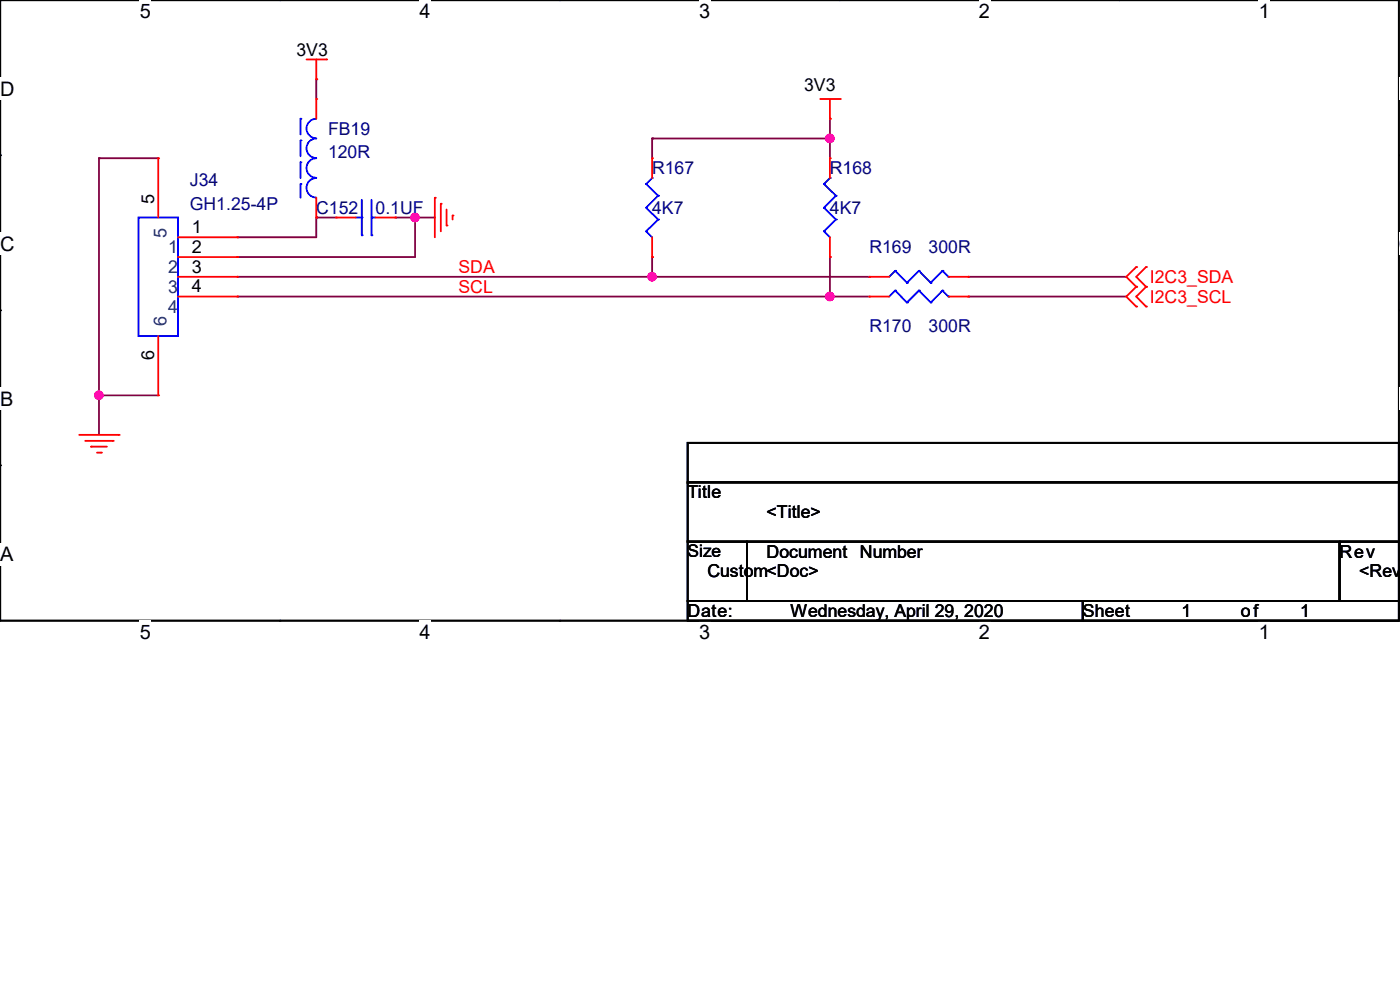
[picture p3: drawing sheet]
<svg xmlns="http://www.w3.org/2000/svg" width="297mm" height="210mm" viewBox="0 0 297 210" stroke-linecap="round" stroke-linejoin="round" font-family="sans-serif">
<path d="M0 0h296.8v131.7h-296.8z" fill="none" stroke="#000" stroke-width=".38"/>
<g fill="#fff">
<path d="M29.7 0h2.3v4.8h-2.3z"/>
<path d="M29.7 131.7h2.3v4.7h-2.3z"/>
</g>
<g fill="#000">
<circle cx="59.4" cy="0" r=".19"/>
<circle cx="59.4" cy="131.7" r=".19"/>
</g>
<g fill="#fff">
<path d="M89 0h2.4v4.8h-2.4z"/>
<path d="M89 131.7h2.4v4.7h-2.4z"/>
</g>
<g fill="#000">
<circle cx="118.7" cy="0" r=".19"/>
<circle cx="118.7" cy="131.7" r=".19"/>
</g>
<g fill="#fff">
<path d="M148.3 0h2.4v4.8h-2.4z"/>
<path d="M148.3 131.7h2.4v4.7h-2.4z"/>
</g>
<g fill="#000">
<circle cx="178.1" cy="0" r=".19"/>
<circle cx="178.1" cy="131.7" r=".19"/>
</g>
<g fill="#fff">
<path d="M207.7 0h2.4v4.8h-2.4z"/>
<path d="M207.7 131.7h2.4v4.7h-2.4z"/>
</g>
<g fill="#000">
<circle cx="237.4" cy="0" r=".19"/>
<circle cx="237.4" cy="131.7" r=".19"/>
</g>
<g fill="#fff">
<path d="M267 0h2.4v4.8h-2.4z"/>
<path d="M267 131.7h2.4v4.7h-2.4z"/>
<path d="M0 16.5h3.1v4.7h-3.1z"/>
<path d="M296.8 16.5h.2v4.7h-.2z"/>
<path d="M0 49.4h3.1v4.7h-3.1z"/>
<path d="M296.8 49.4h.2v4.7h-.2z"/>
</g>
<g fill="#000">
<circle cx="0" cy="32.9" r=".19"/>
<circle cx="296.8" cy="32.9" r=".19"/>
</g>
<g fill="#fff">
<path d="M0 82.3h2.9v4.7h-2.9z"/>
<path d="M296.8 82.3h.2v4.7h-.2z"/>
</g>
<g fill="#000">
<circle cx="0" cy="65.8" r=".19"/>
<circle cx="296.8" cy="65.8" r=".19"/>
</g>
<g fill="#fff">
<path d="M0 115.1h2.9v4.8h-2.9z"/>
<path d="M296.7 115.1h.3v4.8h-.3z"/>
</g>
<g fill="#000">
<circle cx="0" cy="98.7" r=".19"/>
<circle cx="296.8" cy="98.7" r=".19"/>
</g>
<path d="M50.3 58.7h88" fill="none" stroke="#800040" stroke-width=".38"/>
<circle cx="50.3" cy="58.7" r=".19" fill="#800040"/>
<circle cx="138.3" cy="58.7" r=".83" fill="#f0f" stroke="#f0f" stroke-width=".38"/>
<path d="M50.3 62.9h125.8" fill="none" stroke="#800040" stroke-width=".38"/>
<circle cx="50.3" cy="62.9" r=".19" fill="#800040"/>
<circle cx="176" cy="62.9" r=".83" fill="#f0f" stroke="#f0f" stroke-width=".38"/>
<path d="M205.4 58.7h33.5" fill="none" stroke="#800040" stroke-width=".38"/>
<circle cx="205.4" cy="58.7" r=".19" fill="#800040"/>
<path d="M205.4 62.9h33.5" fill="none" stroke="#800040" stroke-width=".38"/>
<circle cx="205.4" cy="62.9" r=".19" fill="#800040"/>
<path d="M138.3 54.5v4.2" fill="none" stroke="#800040" stroke-width=".38"/>
<circle cx="138.3" cy="54.5" r=".19" fill="#800040"/>
<path d="M138.3 58.7h46.1" fill="none" stroke="#800040" stroke-width=".38"/>
<circle cx="138.3" cy="58.7" r=".19" fill="#800040"/>
<path d="M176.1 54.5v8.4" fill="none" stroke="#800040" stroke-width=".38"/>
<circle cx="176.1" cy="54.5" r=".19" fill="#800040"/>
<path d="M176.1 62.9h8.3" fill="none" stroke="#800040" stroke-width=".38"/>
<circle cx="176.1" cy="62.9" r=".19" fill="#800040"/>
<path d="M138.3 29.4v4.2" fill="none" stroke="#800040" stroke-width=".38"/>
<circle cx="138.3" cy="29.4" r=".19" fill="#800040"/>
<path d="M138.3 29.4h37.8" fill="none" stroke="#800040" stroke-width=".38"/>
<circle cx="138.3" cy="29.4" r=".19" fill="#800040"/>
<circle cx="176" cy="29.4" r=".83" fill="#f0f" stroke="#f0f" stroke-width=".38"/>
<path d="M176.1 29.4v4.2" fill="none" stroke="#800040" stroke-width=".38"/>
<circle cx="176.1" cy="29.4" r=".19" fill="#800040"/>
<path d="M176.1 25.2v4.2" fill="none" stroke="#800040" stroke-width=".38"/>
<circle cx="176.1" cy="25.2" r=".19" fill="#800040"/>
<path d="M50.3 50.3h16.8" fill="none" stroke="#800040" stroke-width=".38"/>
<circle cx="50.3" cy="50.3" r=".19" fill="#800040"/>
<path d="M50.3 54.5h37.8" fill="none" stroke="#800040" stroke-width=".38"/>
<circle cx="50.3" cy="54.5" r=".19" fill="#800040"/>
<path d="M67.1 46.1v4.2" fill="none" stroke="#800040" stroke-width=".38"/>
<circle cx="67.1" cy="46.1" r=".19" fill="#800040"/>
<path d="M67.1 46.1h4.2" fill="none" stroke="#800040" stroke-width=".38"/>
<circle cx="67.1" cy="46.1" r=".19" fill="#800040"/>
<path d="M88.1 46.1v8.4" fill="none" stroke="#800040" stroke-width=".38"/>
<circle cx="88.1" cy="46.1" r=".19" fill="#800040"/>
<path d="M83.9 46.1h4.2" fill="none" stroke="#800040" stroke-width=".38"/>
<circle cx="83.9" cy="46.1" r=".19" fill="#800040"/>
<circle cx="88" cy="46.1" r=".83" fill="#f0f" stroke="#f0f" stroke-width=".38"/>
<path d="M88.1 46.1h4.1" fill="none" stroke="#800040" stroke-width=".38"/>
<circle cx="88.1" cy="46.1" r=".19" fill="#800040"/>
<path d="M67.1 16.8v4.2" fill="none" stroke="#800040" stroke-width=".38"/>
<circle cx="67.1" cy="16.8" r=".19" fill="#800040"/>
<path d="M21 33.6h12.6" fill="none" stroke="#800040" stroke-width=".38"/>
<circle cx="21" cy="33.6" r=".19" fill="#800040"/>
<path d="M21 33.6v50.3" fill="none" stroke="#800040" stroke-width=".38"/>
<circle cx="21" cy="33.6" r=".19" fill="#800040"/>
<circle cx="21" cy="83.8" r=".83" fill="#f0f" stroke="#f0f" stroke-width=".38"/>
<path d="M21 83.9h12.6" fill="none" stroke="#800040" stroke-width=".38"/>
<circle cx="21" cy="83.9" r=".19" fill="#800040"/>
<path d="M21 83.9v8.3" fill="none" stroke="#800040" stroke-width=".38"/>
<circle cx="21" cy="83.9" r=".19" fill="#800040"/>
<path d="M176.1 21v4.2" fill="none" stroke="#f00" stroke-width=".38"/>
<circle cx="176.1" cy="25.2" r=".19" fill="#f00"/>
<path d="M174 21h4.2" fill="none" stroke="#f00" stroke-width=".38"/>
<circle cx="178.2" cy="21" r=".19" fill="#f00"/>
<path d="M67.1 12.6v4.2" fill="none" stroke="#f00" stroke-width=".38"/>
<circle cx="67.1" cy="16.8" r=".19" fill="#f00"/>
<path d="M65 12.6h4.2" fill="none" stroke="#f00" stroke-width=".38"/>
<circle cx="69.2" cy="12.6" r=".19" fill="#f00"/>
<path d="M92.2 42v8.3" fill="none" stroke="#f00" stroke-width=".38"/>
<circle cx="92.2" cy="42" r=".19" fill="#f00"/>
<path d="M93.5 43.2v5.9" fill="none" stroke="#f00" stroke-width=".38"/>
<circle cx="93.5" cy="43.2" r=".19" fill="#f00"/>
<path d="M94.7 44.4v3.4" fill="none" stroke="#f00" stroke-width=".38"/>
<circle cx="94.7" cy="47.8" r=".19" fill="#f00"/>
<path d="M96 45.7v.9" fill="none" stroke="#f00" stroke-width=".38"/>
<circle cx="96" cy="45.7" r=".19" fill="#f00"/>
<path d="M16.8 92.2h8.4" fill="none" stroke="#f00" stroke-width=".38"/>
<circle cx="25.2" cy="92.2" r=".19" fill="#f00"/>
<path d="M18.1 93.5h5.8" fill="none" stroke="#f00" stroke-width=".38"/>
<circle cx="23.9" cy="93.5" r=".19" fill="#f00"/>
<path d="M19.3 94.7h3.4" fill="none" stroke="#f00" stroke-width=".38"/>
<circle cx="19.3" cy="94.7" r=".19" fill="#f00"/>
<path d="M20.6 96h.8" fill="none" stroke="#f00" stroke-width=".38"/>
<circle cx="21.4" cy="96" r=".19" fill="#f00"/>
<path d="M241 56.6l-2.1 2.1" fill="none" stroke="#f00" stroke-width=".38"/>
<circle cx="241" cy="56.6" r=".19" fill="#f00"/>
<path d="M238.9 58.7l2.1 2.1" fill="none" stroke="#f00" stroke-width=".38"/>
<circle cx="241" cy="60.8" r=".19" fill="#f00"/>
<path d="M241 58.7l2.1 2.1" fill="none" stroke="#f00" stroke-width=".38"/>
<circle cx="243.1" cy="60.8" r=".19" fill="#f00"/>
<path d="M243.1 56.6l-2.1 2.1" fill="none" stroke="#f00" stroke-width=".38"/>
<circle cx="243.1" cy="56.6" r=".19" fill="#f00"/>
<path d="M241 60.8l-2.1 2.1" fill="none" stroke="#f00" stroke-width=".38"/>
<circle cx="241" cy="60.8" r=".19" fill="#f00"/>
<path d="M238.9 62.9l2.1 2.1" fill="none" stroke="#f00" stroke-width=".38"/>
<circle cx="241" cy="65" r=".19" fill="#f00"/>
<path d="M241 62.9l2.1 2.1" fill="none" stroke="#f00" stroke-width=".38"/>
<circle cx="243.1" cy="65" r=".19" fill="#f00"/>
<path d="M243.1 60.8l-2.1 2.1" fill="none" stroke="#f00" stroke-width=".38"/>
<circle cx="243.1" cy="60.8" r=".19" fill="#f00"/>
<path d="M145.9 93.9h150.9v8.4h-150.9zM145.9 102.3h150.9v12.6h-150.9zM145.9 114.9h12.6v12.6h-12.6zM158.5 114.9h125.7v12.6h-125.7zM284.2 114.9h12.6v12.6h-12.6zM145.9 127.5h83.8v4.2h-83.8zM229.7 127.5h67.1v4.2h-67.1z" fill="none" stroke="#000" stroke-width=".38"/>
<path d="M63.8 39v3M67.1 33.6a2.07 2.07 0 0 0-2.1 2 2.07 2.07 0 0 0 2.1 2.1M67.1 29.4a2.07 2.07 0 0 0-2.1 2.1 2.07 2.07 0 0 0 2.1 2M67.1 25.2a2.07 2.07 0 0 0-2.1 2.1 2.07 2.07 0 0 0 2.1 2M67.1 37.8a2.07 2.07 0 0 0-2.1 2 2.07 2.07 0 0 0 2.1 2.1" fill="none" stroke="#00f" stroke-width=".38"/>
<circle cx="63.8" cy="39" r=".19" fill="#00f"/>
<path d="M63.8 34.4v3.4" fill="none" stroke="#00f" stroke-width=".38"/>
<circle cx="63.8" cy="34.4" r=".19" fill="#00f"/>
<path d="M63.8 29.8v3.3" fill="none" stroke="#00f" stroke-width=".38"/>
<circle cx="63.8" cy="29.8" r=".19" fill="#00f"/>
<path d="M63.8 25.2v3.3" fill="none" stroke="#00f" stroke-width=".38"/>
<circle cx="63.8" cy="25.2" r=".19" fill="#00f"/>
<path d="M67.1 42v4.1" fill="none" stroke="#f00" stroke-width=".38"/>
<circle cx="67.1" cy="46.1" r=".19" fill="#f00"/>
<path d="M67.1 21v4.2" fill="none" stroke="#f00" stroke-width=".38"/>
<circle cx="67.1" cy="21" r=".19" fill="#f00"/>
<path d="M78.8 46.1h.9" fill="none" stroke="#00f" stroke-width=".38"/>
<circle cx="78.8" cy="46.1" r=".19" fill="#00f"/>
<path d="M76.8 42.4v7.5" fill="none" stroke="#00f" stroke-width=".38"/>
<circle cx="76.8" cy="49.9" r=".19" fill="#00f"/>
<path d="M78.8 42.4v7.5" fill="none" stroke="#00f" stroke-width=".38"/>
<circle cx="78.8" cy="49.9" r=".19" fill="#00f"/>
<path d="M75.5 46.1h1.3" fill="none" stroke="#00f" stroke-width=".38"/>
<circle cx="76.8" cy="46.1" r=".19" fill="#00f"/>
<path d="M79.7 46.1h4.2" fill="none" stroke="#f00" stroke-width=".38"/>
<circle cx="83.9" cy="46.1" r=".19" fill="#f00"/>
<path d="M71.3 46.1h4.2" fill="none" stroke="#f00" stroke-width=".38"/>
<circle cx="71.3" cy="46.1" r=".19" fill="#f00"/>
<path d="M137.1 49.1l1.2 1.2" fill="none" stroke="#00f" stroke-width=".38"/>
<circle cx="137.1" cy="49.1" r=".19" fill="#00f"/>
<path d="M139.6 46.6l-2.5 2.5" fill="none" stroke="#00f" stroke-width=".38"/>
<circle cx="139.6" cy="46.6" r=".19" fill="#00f"/>
<path d="M137.1 44.1l2.5 2.5" fill="none" stroke="#00f" stroke-width=".38"/>
<circle cx="137.1" cy="44.1" r=".19" fill="#00f"/>
<path d="M139.6 41.5l-2.5 2.6" fill="none" stroke="#00f" stroke-width=".38"/>
<circle cx="139.6" cy="41.5" r=".19" fill="#00f"/>
<path d="M137.1 39l2.5 2.5" fill="none" stroke="#00f" stroke-width=".38"/>
<circle cx="137.1" cy="39" r=".19" fill="#00f"/>
<path d="M138.3 37.8l-1.2 1.2" fill="none" stroke="#00f" stroke-width=".38"/>
<circle cx="138.3" cy="37.8" r=".19" fill="#00f"/>
<path d="M138.3 50.3v4.2" fill="none" stroke="#f00" stroke-width=".38"/>
<circle cx="138.3" cy="54.5" r=".19" fill="#f00"/>
<path d="M138.3 33.6v4.2" fill="none" stroke="#f00" stroke-width=".38"/>
<circle cx="138.3" cy="33.6" r=".19" fill="#f00"/>
<path d="M174.8 49.1l1.3 1.2" fill="none" stroke="#00f" stroke-width=".38"/>
<circle cx="174.8" cy="49.1" r=".19" fill="#00f"/>
<path d="M177.3 46.6l-2.5 2.5" fill="none" stroke="#00f" stroke-width=".38"/>
<circle cx="177.3" cy="46.6" r=".19" fill="#00f"/>
<path d="M174.8 44.1l2.5 2.5" fill="none" stroke="#00f" stroke-width=".38"/>
<circle cx="174.8" cy="44.1" r=".19" fill="#00f"/>
<path d="M177.3 41.5l-2.5 2.6" fill="none" stroke="#00f" stroke-width=".38"/>
<circle cx="177.3" cy="41.5" r=".19" fill="#00f"/>
<path d="M174.8 39l2.5 2.5" fill="none" stroke="#00f" stroke-width=".38"/>
<circle cx="174.8" cy="39" r=".19" fill="#00f"/>
<path d="M176.1 37.8l-1.3 1.2" fill="none" stroke="#00f" stroke-width=".38"/>
<circle cx="176.1" cy="37.8" r=".19" fill="#00f"/>
<path d="M176.1 50.3v4.2" fill="none" stroke="#f00" stroke-width=".38"/>
<circle cx="176.1" cy="54.5" r=".19" fill="#f00"/>
<path d="M176.1 33.6v4.2" fill="none" stroke="#f00" stroke-width=".38"/>
<circle cx="176.1" cy="33.6" r=".19" fill="#f00"/>
<path d="M189.9 57.4l-1.3 1.3" fill="none" stroke="#00f" stroke-width=".38"/>
<circle cx="189.9" cy="57.4" r=".19" fill="#00f"/>
<path d="M189.9 57.4l2.5 2.6" fill="none" stroke="#00f" stroke-width=".38"/>
<circle cx="192.4" cy="60" r=".19" fill="#00f"/>
<path d="M194.9 57.4l-2.5 2.6" fill="none" stroke="#00f" stroke-width=".38"/>
<circle cx="194.9" cy="57.4" r=".19" fill="#00f"/>
<path d="M194.9 57.4l2.5 2.6" fill="none" stroke="#00f" stroke-width=".38"/>
<circle cx="197.4" cy="60" r=".19" fill="#00f"/>
<path d="M199.9 57.4l-2.5 2.6" fill="none" stroke="#00f" stroke-width=".38"/>
<circle cx="199.9" cy="57.4" r=".19" fill="#00f"/>
<path d="M199.9 57.4l1.3 1.3" fill="none" stroke="#00f" stroke-width=".38"/>
<circle cx="201.2" cy="58.7" r=".19" fill="#00f"/>
<path d="M184.4 58.7h4.2" fill="none" stroke="#f00" stroke-width=".38"/>
<circle cx="184.4" cy="58.7" r=".19" fill="#f00"/>
<path d="M201.2 58.7h4.2" fill="none" stroke="#f00" stroke-width=".38"/>
<circle cx="205.4" cy="58.7" r=".19" fill="#f00"/>
<path d="M29.4 46.1h8.4v25.2h-8.4z" fill="none" stroke="#00f" stroke-width=".38"/>
<path d="M37.8 50.3h12.5" fill="none" stroke="#f00" stroke-width=".38"/>
<circle cx="50.3" cy="50.3" r=".19" fill="#f00"/>
<path d="M37.8 54.5h12.5" fill="none" stroke="#f00" stroke-width=".38"/>
<circle cx="50.3" cy="54.5" r=".19" fill="#f00"/>
<path d="M37.8 58.7h12.5" fill="none" stroke="#f00" stroke-width=".38"/>
<circle cx="50.3" cy="58.7" r=".19" fill="#f00"/>
<path d="M37.8 62.9h12.5" fill="none" stroke="#f00" stroke-width=".38"/>
<circle cx="50.3" cy="62.9" r=".19" fill="#f00"/>
<path d="M33.6 33.6v12.5" fill="none" stroke="#f00" stroke-width=".38"/>
<circle cx="33.6" cy="33.6" r=".19" fill="#f00"/>
<path d="M33.6 71.3v12.6" fill="none" stroke="#f00" stroke-width=".38"/>
<circle cx="33.6" cy="83.9" r=".19" fill="#f00"/>
<path d="M189.9 61.6l-1.3 1.3" fill="none" stroke="#00f" stroke-width=".38"/>
<circle cx="189.9" cy="61.6" r=".19" fill="#00f"/>
<path d="M189.9 61.6l2.5 2.6" fill="none" stroke="#00f" stroke-width=".38"/>
<circle cx="192.4" cy="64.2" r=".19" fill="#00f"/>
<path d="M194.9 61.6l-2.5 2.6" fill="none" stroke="#00f" stroke-width=".38"/>
<circle cx="194.9" cy="61.6" r=".19" fill="#00f"/>
<path d="M194.9 61.6l2.5 2.6" fill="none" stroke="#00f" stroke-width=".38"/>
<circle cx="197.4" cy="64.2" r=".19" fill="#00f"/>
<path d="M199.9 61.6l-2.5 2.6" fill="none" stroke="#00f" stroke-width=".38"/>
<circle cx="199.9" cy="61.6" r=".19" fill="#00f"/>
<path d="M199.9 61.6l1.3 1.3" fill="none" stroke="#00f" stroke-width=".38"/>
<circle cx="201.2" cy="62.9" r=".19" fill="#00f"/>
<path d="M184.4 62.9h4.2" fill="none" stroke="#f00" stroke-width=".38"/>
<circle cx="184.4" cy="62.9" r=".19" fill="#f00"/>
<path d="M201.2 62.9h4.2" fill="none" stroke="#f00" stroke-width=".38"/>
<circle cx="205.4" cy="62.9" r=".19" fill="#f00"/>
<g fill="#f0f" stroke="#f0f" stroke-width=".38">
<circle cx="138.3" cy="58.7" r=".83"/>
<circle cx="176" cy="62.9" r=".83"/>
<circle cx="176" cy="29.4" r=".83"/>
<circle cx="88" cy="46.1" r=".83"/>
<circle cx="21" cy="83.8" r=".83"/>
</g>
<g font-size="4.2">
<text x="29.7" y="3.9">5</text>
<text x="89" y="3.9">4</text>
<text x="148.3" y="3.9">3</text>
<text x="207.7" y="3.9">2</text>
<text x="267" y="3.9">1</text>
<text x="0" y="20.3">D</text>
<text x="0" y="53.2">C</text>
<text x="296.8" y="53.2">C</text>
<text x="0" y="86.1">B</text>
<text x="0" y="119">A</text>
<text x="296.8" y="119">A</text>
<text x="29.7" y="135.5">5</text>
<text x="89" y="135.5">4</text>
<text x="148.3" y="135.5">3</text>
<text x="207.7" y="135.5">2</text>
<text x="267" y="135.5">1</text>
</g>
<g font-size="3.8">
<text x="62.9" y="11.8">3V3</text>
<text x="170.6" y="19.3">3V3</text>
<text x="32.7" y="43.2" transform="rotate(-90 32.7 43.2)">5</text>
<text x="40.7" y="49.4">1</text>
<text x="40.7" y="53.6">2</text>
<text x="40.7" y="57.8">3</text>
<text x="40.7" y="62">4</text>
<text x="32.7" y="76.3" transform="rotate(-90 32.7 76.3)">6</text>
<text x="145.9" y="105.7">Title</text>
<text x="162.6" y="109.9">&lt;Title&gt;</text>
<text x="162.6" y="118.3">Document</text>
<text x="182.4" y="118.3">Number</text>
<text x="284.2" y="118.3">Rev</text>
<text x="150.1" y="122.5">Custom&lt;Doc&gt;</text>
<text x="288.4" y="122.5">&lt;RevC</text>
<text x="145.9" y="130.9">Date:</text>
<text x="167.7" y="130.9">Wednesday, April 29, 2020</text>
<text x="229.7" y="130.9">Sheet</text>
<text x="250.6" y="130.9">1</text>
<text x="263.2" y="130.9">of</text>
<text x="275.8" y="130.9">1</text>
</g>
<g font-size="3.8" fill="#000080">
<text x="69.6" y="28.6">FB19</text>
<text x="69.6" y="33.6">120R</text>
<text x="40.3" y="39.5">J34</text>
<text x="138.3" y="37">R167</text>
<text x="176.1" y="37">R168</text>
<text x="40.3" y="44.5">GH1.25-4P</text>
<text x="67.1" y="45.3">C152</text>
<text x="79.7" y="45.3">0.1UF</text>
<text x="138.3" y="45.3">4K7</text>
<text x="176.1" y="45.3">4K7</text>
<text x="184.4" y="53.7">R169</text>
<text x="197" y="53.7">300R</text>
<text x="184.4" y="70.5">R170</text>
<text x="197" y="70.5">300R</text>
</g>
<g font-size="3.8" fill="#004080">
<text x="35.3" y="50.4" transform="rotate(-90 35.3 50.4)">5</text>
<text x="35.7" y="53.7">1</text>
<text x="35.7" y="57.9">2</text>
<text x="35.7" y="62.1">3</text>
<text x="35.3" y="69.2" transform="rotate(-90 35.3 69.2)">6</text>
<text x="35.7" y="66.3">4</text>
</g>
<g font-size="3.8" fill="#f00">
<text x="97.3" y="57.9">SDA</text>
<text x="97.3" y="62.1">SCL</text>
<text x="244" y="60">I2C3_SDA</text>
<text x="244" y="64.2">I2C3_SCL</text>
</g>
<text font-size="3.7" x="145.9" y="118.2">Size</text>
</svg>
